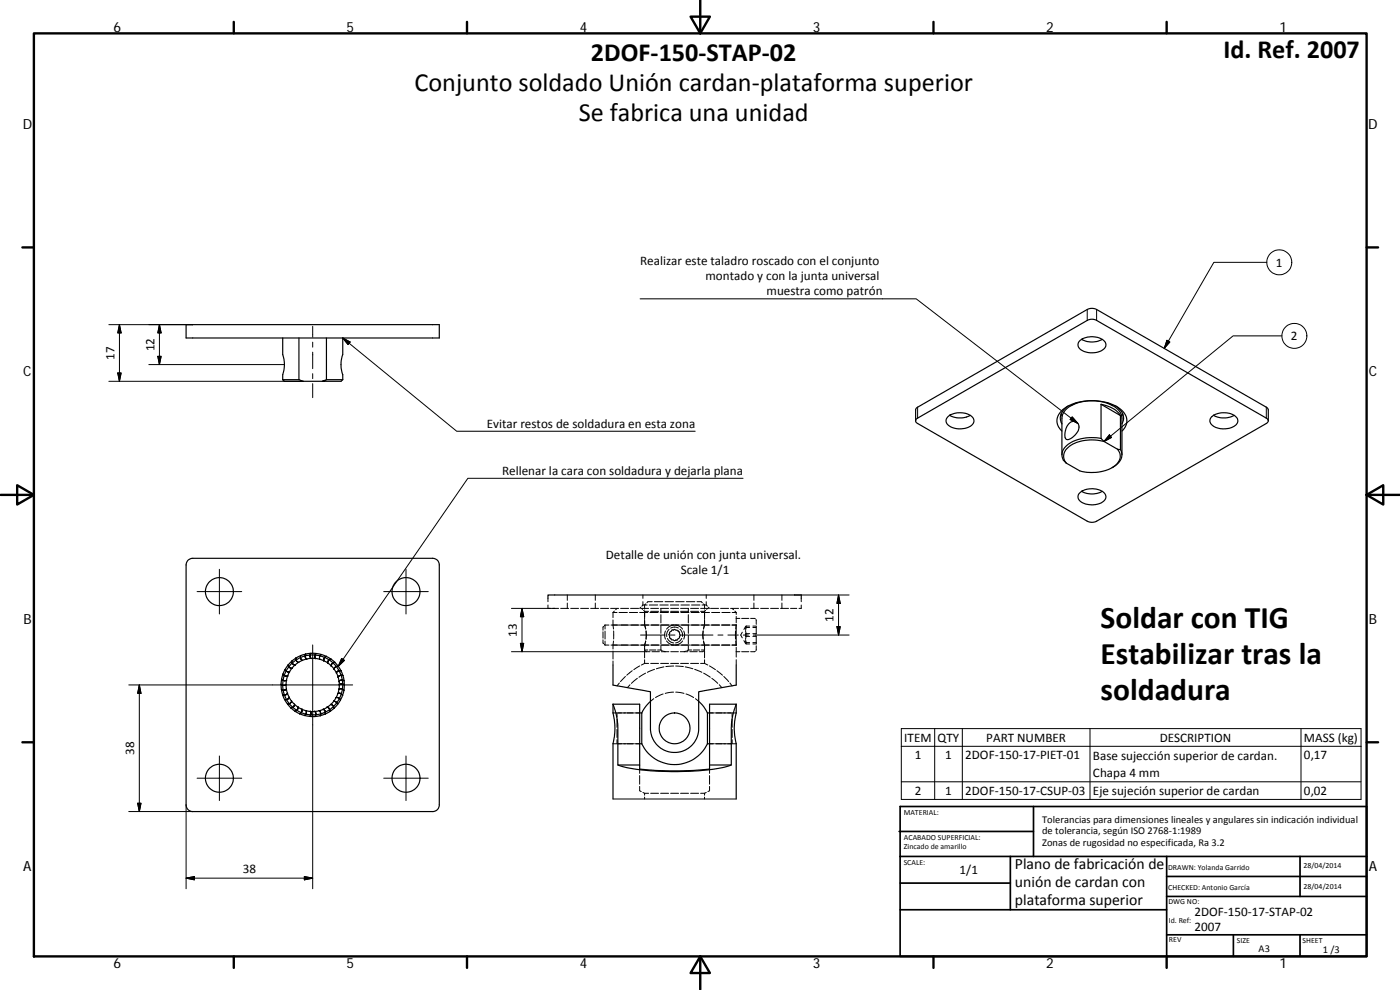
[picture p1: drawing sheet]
<svg xmlns="http://www.w3.org/2000/svg" width="420mm" height="297mm" viewBox="0 0 420 297" stroke-linecap="round" stroke-linejoin="round" font-family="sans-serif">
<g fill="none" stroke="#000" stroke-width=".36">
<path d="M55.8 97.4h76v4h-76zM84.8 101.4l.2 5.3a9.2 9.2 0 0 1-.2 5.7v1.5M84.8 113.9l.6 .5h5.6M84.8 113.9h4.9M89.7 101.4v12.5M89.7 113.9l1.3 .5M91 114.4h5.7M98 101.4v12.5M98 113.9l-1.3 .5h5.7l.5-.5M98 113.9h4.9M102.9 101.4l-.1 5.2a8.9 8.9 0 0 0 .1 5.8v1.5M323.9 102.4a5.8 5.8 0 0 1 7.8 .2 1.96 1.96 0 0 1-1.6 2.8 5.7 5.7 0 0 1-6.4-1.3l-.2-.8z"/>
<path d="M324.6 101.8a6.5 6.5 0 0 0 6.2 0M274.8 126.3v-3.3l.4-.7 51.1-29.4a3.1 3.1 0 0 1 2.8 0l51.1 29.4 .4 .7v3.3M275 125.8l51.3-29.7a2.89 2.89 0 0 1 2.8 0l50.9 29.4a.84 .84 0 0 1 .6 .8 .84 .84 0 0 1-.6 .8l-50.9 29.3a3.1 3.1 0 0 1-2.8 0l-50.9-29.3-.6-.5zM284.5 125a5.9 5.9 0 0 1 7.6 .5 1.96 1.96 0 0 1-1.6 2.7 5.6 5.6 0 0 1-6.4-1.3l-.1-1.1zM285 124.6a6.5 6.5 0 0 0 6.2 0M318.4 124.2l.4 .6M318.7 129.3a4.1 4.1 0 0 1 .8-6.8 15.7 15.7 0 0 1 16.9 .4 4.1 4.1 0 0 1 .3 6.4M318.7 136.5v-11a5.5 5.5 0 0 1 4.5-4.6 13 13 0 0 1 12.5 2.1l.8 1.2 .2 1.3v11M320.6 121.8a3.9 3.9 0 0 0-1.9 5.4M320.7 127.1a1.78 1.78 0 0 1 2.6-.3 1.78 1.78 0 0 1 .2 2.6 4 4 0 0 1-3.5 2.4 4.2 4.2 0 0 1 .7-4.7zM323.4 120.8l-2.1 1M330.4 121.3v10.3"/>
<path d="M330.4 121.3l5.9 3.4M330.4 131.6l.9 .9M330.4 131.6a11.9 11.9 0 0 0-10.9 2.8 3.1 3.1 0 0 0 .5 4.6M330.4 121.3a8.3 8.3 0 0 1 5.9 3.4M331.3 132.5l4.1 2.3M331.3 132.5a12 12 0 0 0-11.1 2.1 3.1 3.1 0 0 0-.2 4.4M332 120.8l2.1 1M334.8 121.8a3.9 3.9 0 0 1 1.9 5.4M335.4 134.8a3.4 3.4 0 0 1-1.4 5.4 13.1 13.1 0 0 1-9.9 1.1l-4.1-2.3M335.4 134.8l.9 .1M336.3 124.7v10.2M336.3 134.9a3.8 3.8 0 0 1-2.2 5.2l-.4 .2"/>
<path d="M337 124.2l-.4 .6M363.5 125.2a5.8 5.8 0 0 1 7.8 .3 1.96 1.96 0 0 1-1.6 2.7 5.5 5.5 0 0 1-6.4-1.3l-.2-.5zM364.2 124.6a6.5 6.5 0 0 0 6.2 0M323.9 148.1a5.7 5.7 0 0 1 7.8 .2 1.97 1.97 0 0 1-1.6 2.7 5.7 5.7 0 0 1-6.4-1.3l-.2-.8zM324.6 147.4a6.5 6.5 0 0 0 6.2 0M56.5 168l1.3-.5h72a1.97 1.97 0 0 1 2 2v72a1.97 1.97 0 0 1-2 2h-72a1.97 1.97 0 0 1-2-2v-72l.2-.7zM164.5 179.5v-1h76v1M184 199.5v6l11.2 2v11a7.2 7.2 0 0 0 7.2 7.3 7.2 7.2 0 0 0 7.3-7.3v-11l11.2-2v-6M184 211.3v3a18.7 18.7 0 0 1 0 8.9v16.5M184 211.3h8v19.5a103.9 103.9 0 0 0 20.9 0v-19.5h8M184 211.3l.9 2.9 .5 2.9v12.4a63.4 63.4 0 0 0 20.1 2 46.1 46.1 0 0 0 14-2v-12.4l.6-3.2 .8-2.6M192 213.9h.6"/>
<path d="M192.6 213.9v9.3M195.2 210.4l-1.5 1.6-1.1 1.9M209.7 210.4l1.5 1.6 1.1 1.9M212.3 213.9v9.3M212.3 213.9h.6M220.9 211.3v2.8a18 18 0 0 0 0 9.1v16.5M185.4 229.5h6.6M192 223.2h.6M192.6 223.2a10.9 10.9 0 0 0 9.9 6.2 10.9 10.9 0 0 0 9.8-6.2M212.3 223.2h.6M212.9 229.5h6.6"/>
<circle cx="65.8" cy="177.5" r="4.2"/>
<circle cx="121.9" cy="177.5" r="4.2"/>
<circle cx="93.8" cy="205.5" r="9"/>
<circle cx="93.8" cy="205.5" r="9.5"/>
<circle cx="93.8" cy="205.5" r="8"/>
<circle cx="202.4" cy="218.5" r="4.6"/>
<circle cx="65.8" cy="233.5" r="4.2"/>
<circle cx="121.9" cy="233.5" r="4.2"/>
</g>
<g fill="none" stroke="#000" stroke-width=".3">
<path d="M380.2 78.7h-15.9l-14.9 25.8M32.7 97.4h25.1M35.8 97.4l.6 2.5h-1.1zM35.8 97.4v17M47.8 97.4l.6 2.5h-1zM47.8 97.4v12M93.8 97.9v3.3M192.1 89.7h82.9l48.5 37.3M326.3 92.9v3.2M329.1 92.9v3.2M32.7 114.4h58.3M35.3 111.9h1.1l-.6 2.5z"/>
<path d="M44.7 109.4h40.7M47.4 106.9h1l-.6 2.5zM93.8 102.7v1.5M93.8 105.7v4.9M93.8 112.1v1.5M93.8 115.1v4.2M102.9 101.4l2.2 1.2-.7 .8zM102.9 101.4l34.2 28h71.5M350.2 102.1l.9 .5-1.7 1.9zM384.7 100.8h-14.6l-38.8 31.7M275.4 122.2v3.3M321.8 125.1l1.7 1.9-2.3-1.1z"/>
<path d="M332.9 130.5l.7 .8-2.3 1.2zM380 122.2v3.3M223 143.5h-82.6l-38.9 56.4-.7 .1-.6 .8M59.1 177.5h13.4M65.8 170.8v13.4M115.2 177.5h13.3M121.8 170.8v13.4M164.5 179.5v1M170.3 178.5v1.6M178.7 178.5v1.6M192.9 178.5v1M212 178.5v1"/>
<path d="M226.3 178.5v1.6M234.7 178.5v1.6M238.5 178.5h16.3M240.5 179.5v1M251.7 178.5v12M251.7 178.5l.5 2.5h-1zM86.5 199.5l.3 .7 .9 .3M87.6 198.4l.3 .9 .7 .3M88.8 197.4l.2 1 .7 .4M90.2 196.7l.1 1 .5 .5M91.7 196.2l-.1 1 .5 .6M93.3 196l-.3 .7 .4 .9-.4-.9z"/>
<path d="M93.8 193.5v73.2M94.9 196l-.4 .7 .2 .9M96.4 196.4l-.5 .5 .1 1M97.9 196.9l-.6 .5-.1 .9M99.3 197.7l-.7 .4-.3 .9M100.5 198.7l-.7 .3-.4 .8M102.5 197.6l.9 .5-1.9 1.8zM153.5 195.5h40.4M153.5 182.5h14.1M156.2 193h1l-.5 2.5zM156.7 182.5v13M156.7 182.5l.5 2.5h-1z"/>
<path d="M164.5 181.5v1h.6M165.8 182.5h.7M168.3 182.5h2.4M170.3 180.9v1.6M171.3 182.5h2.3M174.3 182.5h2.3M177.3 182.5h2.4M178.7 180.9v1.6M180.2 182.5h2.5M181 189.6v1.9M181 192v.9l.2 .2M181.2 188l-.2 .2v.9"/>
<path d="M181.4 193.3l.2 .2M181.6 187.5h1.2M181.6 193.5h1.2M181.6 192.3v1.2M181.6 189.4v2.3M181.6 187.5v1.2M181.6 187.5l-.2 .2M183.2 182.5h2.5M183.4 187.5h2.4M183.4 193.5h2.4M184 186l.1 2.7M184 183.8v1.5"/>
<path d="M184 195.3v2.4M184 198.3v1.2M184 183.8h1.2M184.1 192.3l-.1 2.4M184.2 189.3v2.4M184.4 183.3l-.4 .5M185.2 182.5l-.4 .4M185.8 183.8h.1M185.8 183.8h2.5M185.9 187.5h2.9M185.9 193.5h2.9M186.3 182.5h2.4"/>
<path d="M188.9 183.8h2.5M189 187.5h2.8M189 193.5h2.8M189.2 182.5h2.5M192 183.8h2.4M192 199.8l-1.8 1.1M192.2 187.5h2.6M192.2 193.5h2.6M192.2 190.5h7.4M192.3 182.5h2.4M192.3 182.2l-.3 .3M192.5 182.5l.4 .3"/>
<path d="M192.9 180.5v1M192.9 181.5h1.3M192.9 181.5l-.3 .4M193.2 183.1l.3 .3h1.2M193.5 195l.1 .2M193.5 195h.9M193.5 199.1l-1 .4M193.5 185.9v1.6l.3 1.2M193.5 183.3v2.4M193.5 195.2v2.2M193.5 198v1.1M193.5 199.1h1.2"/>
<path d="M193.8 192.3l-.3 1.2v1.5M193.8 181.2l-.3 .3v1.3M193.8 195.4l.1 .1M193.9 189.3v2.5zM193.9 195.5h1.2M194.8 181.5h2.6M194.9 195h2M195.1 183.8h2.4M195.3 187.5h2.6M195.3 193.5h2.6M195.3 182.5h2.3M195.3 183.4h2.3"/>
<path d="M195.3 199.1h2.3M195.7 195.5h2.2M195.7 180.5h-1.3l-.3 .4M196.4 180.5h2.5M197.3 195h1M198 181.5h2.5M198.1 183.8h2.5M198.3 187.5h2.6M198.3 193.5h2.6M198.3 182.5h2.3M198.3 183.4h2.3M198.3 199.1h2.3"/>
<path d="M198.3 195l.4 .2M198.3 182.5v1.3M198.3 184.4v2.5M198.3 187.5v2.5M198.3 190.7v2.5M198.3 193.8v1.2M198.5 195.5h1.1M199.1 195.4l.5 .1M199.6 180.5h2.5M199.6 195.5h1.1M199.7 189.3l-.2 1.2 .2 1.3M200 192.3l.1 .1a2.79 2.79 0 0 0 2.1 1.1"/>
<path d="M200.3 191.6a2.36 2.36 0 0 0 1.9 1.3M200.8 188.8a2.4 2.4 0 0 0-.7 2.2M200.9 190.8v.6l.6 .3M201.1 189.9l-.4 .5 .3 .5M201.1 190.5h1.5M201.2 181.5h2.5M201.2 191.4l.3 .6h.5M201.2 183.8h2.5M201.3 187.5h2.6M201.3 193.5h2.6M201.3 182.5h2.4M201.3 183.4h2.4"/>
<path d="M201.3 199.1h2.4M201.3 195.5h2.3M201.4 189.4l-.5 .3v.6M201.9 189.1l.5-.3 .5 .3M202.2 187.5l-1.2 .4-1 .9M202.2 199.8l-2.4 .2M202.3 189h-.1a.51 .51 0 0 0-.8 .4M202.8 187.5l1.3 .5 .8 .8M202.8 199.8l2.3 .2M202.8 180.5h2.5M202.9 189.1h.5l.3 .5M203 192l-.5 .3-.5-.3"/>
<path d="M203.4 189.4l.6 .3v.5M203.5 191.6l-.3 .5h-.6M203.6 188.4a2.39 2.39 0 0 0-2.3 .1M203.9 190.2l.1 .1a.51 .51 0 0 1-.2 .9M204 190.8v.6l-.5 .3M204.1 188.8a2.41 2.41 0 0 1 .7 2.2M204.1 190.5h9.9M204.2 195.5h1.1M204.2 187.5h2.8M204.2 193.5h2.8M204.2 182.5h2.4M204.2 183.4h2.4"/>
<path d="M204.2 199.1h2.4M204.3 183.8h2.5M204.4 181.5h2.5M204.6 191.5a2.45 2.45 0 0 1-1.8 1.4M204.9 192.3l-.1 .1a2.8 2.8 0 0 1-2 1.1M205.2 189.3v.1a3 3 0 0 1 0 2.4M205.3 195.5h1.1M205.7 195.4l-.4 .1M206 180.5h2.5M206.6 195h1M206.6 195l-.4 .2M206.6 182.5v1.3"/>
<path d="M206.6 184.4v2.5M206.6 187.5v2.5M206.6 190.7v2.5M206.6 193.8v1.2M207 195.5h2.3M207.3 187.5h2.7M207.3 193.5h2.7M207.3 182.5h2.4M207.3 183.4h2.4M207.3 199.1h2.4M207.4 183.8h2.5M207.5 181.5h2.5"/>
<path d="M208 195h2M209.2 180.5h1.2l.4 .4M210.3 187.5h2.7M210.3 193.5h2.7M210.3 182.5h2.4M210.3 199.1h1.1M210.5 195h.9M210.5 183.8h2.4M210.7 181.5a1.59 1.59 0 0 1 1.6 .4M211 189.3v2.5zM211.1 181.2l.3 .3v1.3M211.1 195.4l-1.3 .1"/>
<path d="M211.1 192.3l.3 1.2v1.5M211.4 195l-.1 .2M211.4 185.9v1.7l-.3 1.1M211.4 183.3v2.4M211.4 195.2v2.2M211.4 198v1.1M211.4 199.1l1 .4M211.8 183.1l-.4 .3h-1.1M212 180.5v1M212.4 182.5l-.3 .3M212.6 182.2l.3 .3M212.9 199.8l1.8 1.1"/>
<path d="M213.2 182.5h2.5M213.3 187.5h2.7M213.3 193.5h2.7M213.6 183.8h2.4M215.5 190.5h1.5M216.2 182.5h2.5M216.5 187.5h2.6M216.5 193.5h2.6M216.6 183.8h2.5M218.4 190.5h3.2M219.3 182.5h2.4M219.7 182.5l.4 .4"/>
<path d="M219.7 183.8h1.2M220.5 183.3l.4 .5M220.7 189.3v2.4M220.8 192.3l.1 1.2M220.8 193.5l.1 .1M220.9 187.5h-.1M220.9 195.5h1.1M220.9 185.5h1.1M220.9 187.5h.1M220.9 183.8v.6M220.9 185v.5M220.9 193.6h.1"/>
<path d="M220.9 195.5v1.6M220.9 197.9v1.6M220.9 187.5l-.1 1.2M220.9 187.5h-1.2M220.9 193.5h-1.2M220.9 194.2v1.3M220.9 190.9v2.6M220.9 187.5v2.7M220.9 185.5v1.4M222.3 182.5h2.4M222.6 195.5h2.1M222.6 185.5h2.1"/>
<path d="M222.8 189.7l-.5 .8 .5 .9M223.1 190.5h1.5M223.3 192.2l.4 .9M223.7 188l-.4 .8M223.8 189.4l.2 .7M223.8 191.9l.2 .9M223.8 190.1l.2 .8M223.8 192.5l.2 .7h1M223.8 193.1l.2 .1M223.8 188.2l.2 .1M224 188.3l-.2 .9M224 187.9l-.2 .1"/>
<path d="M224 190.9l-.2 .8M224 188.3h1M224 190.9h1M224 187.9h1M224 190.1h1M224 192.8h1M224 192.8l-.2 .1M224 187.9l-.2 .7M224 190.1l-.2 .9M225.3 185.5l1.4 .1M225.3 182.5h2.4M225.9 187.9h1.1v2.3"/>
<path d="M225.9 188.3h1.1M225.9 190.9h1.1M225.9 190.1h1.1M225.9 192.8h1.1M226.3 180.9v1.6M226.7 195.5h-1.4M226.9 185.8l.1 1.5M227 193.8l-.1 1.4M227 190.8v2.4h-1.1M228.3 182.5h2.3M231.3 182.5h2.3M234.3 182.5h2.4"/>
<path d="M234.7 180.9v1.6M237.2 182.5h1.9M240.5 181.5v1h-.7M251.2 188h1l-.5 2.5zM254.8 190.5h-28.7M38.6 205.5h67.2M41.8 205.5v38M41.8 205.5l.5 2.5h-1zM84.3 205.3l.7 .4 .9-.3-.9 .3zM84.5 203.8l.8 .4 .7-.1M84.9 202.2l.8 .7 .7-.1M85.6 200.8l.4 .6 .9 .2"/>
<path d="M86 206.7l-.9 .4-.7-.2M86.3 208l-.5 .5-1-.1M86.8 209.2l-.4 .6-1 .1M87.5 210.3l-.5 .8-.7 .1M88.4 211.3l-.2 .7-.9 .4M89.4 212.1l-.1 .7-.7 .6M90.6 212.7v.8l-.7 .7M91.9 213.2v.9l-.5 .6M93.1 213.4l.2 .9-.3 .7M94.5 213.4l.3 .9-.3 .7 .3-.7zM95.8 213.2l.5 .8-.2 .8M97 212.8l.6 .7v.7"/>
<path d="M98.2 212.2l.6 .4 .2 .9M99.2 211.3l.8 .6 .2 .6M100.1 210.4l.7 .2 .5 .8M100.8 209.3l1 .2 .4 .6M101.4 208.1l.7-.1 .7 .6M101.7 206.8l.9-.1 .6 .4M101.8 205.5l.7-.3 .8 .3M102.4 201.3l-1 .1-.5 .5M102.9 202.7l-.7-.1-.8 .5M103.3 204.3l-.7-.3-.9 .4M184 213.9h1M185.2 218.8v2.5"/>
<path d="M185.2 215.8v2.4M185.9 204.9l-.7 .9M187.7 203l-1.5 1.5M189.1 205.4l-.8 .9M189.7 201.2l-1.6 1.4M190.4 213.9h-5.2v1.3M190.6 213.9h1.4M191.3 203.5l-1.8 1.5M193.7 202l-1.9 1.2M196.2 209.6l-1 .8M196.4 200.8l-2.1 .9M199 208.2l-2.3 1.1"/>
<path d="M199.3 200.1l-2.3 .6M202.2 207.7l-2.6 .3M202.8 207.7l2.5 .3M205.6 200.1l2.4 .6M205.9 208.2l2.3 1.1M208.5 200.8l2.1 .9M208.7 209.6l1 .8M211.2 202l2 1.2M212.9 213.9h1.4M213.6 203.5l1.8 1.5M214.6 213.9h5.1v1.3M215.1 201.2l1.7 1.4"/>
<path d="M215.8 205.4l.8 .9M217.2 203l1.5 1.5M219 204.9l.7 .9M219.7 218.8v2.5M219.7 215.8v2.4M219.9 213.9h1M270.5 218.6h138v21.3h-138zM280.5 218.6v21.3M288.8 218.6v21.3M327.1 218.6v21.3M390.5 218.6v21.3M59.1 233.5h13.4"/>
<path d="M65.8 226.8v13.4M115.2 233.5h13.3M121.8 226.8v13.4M184 239.7h36.9M184 223.2h1M185.2 221.9v1.3h5.2M190.6 223.2h1.4M192 236a1.19 1.19 0 0 0 .4 1.5M192 232.7v2.6M192 230.8v1.3M192.9 237.8l.6 .2M193.5 238h1.2"/>
<path d="M193.5 238v.6M193.5 239.2v.5M195.3 238h2.3M198.3 238h2.3M201.3 238h2.4M204.2 238h2.4M207.3 238h2.4M210.3 238h1.1M211.4 238v.6M211.4 239.2v.5M212 237.8l-.6 .2M212.9 223.2h1.4"/>
<path d="M212.9 236a1.17 1.17 0 0 1-.4 1.5M212.9 232.7v2.6M212.9 230.8v1.3M219.7 221.9v1.3h-5.1M219.9 223.2h1M270.5 223.9h138M270.5 234.6h138M38.6 243.5h19.2M41.3 241h1l-.5 2.5zM55.8 241.5v25.2M55.8 263.5l2.5-.5v1zM55.8 263.5h38"/>
<path d="M91.3 263l2.5 .5-2.5 .5z"/>
<circle cx="383.9" cy="78.7" r="3.8"/>
<circle cx="388.5" cy="100.8" r="3.8"/>
</g>
<g fill="none" stroke="#000" stroke-width=".71">
<path d="M10.2 10h399.9v277h-399.9zM70.2 6.6v3.4M140.2 6.6v3.4M207.3 5h5.8l-2.9 5zM210.2 0v10M280.2 6.6v3.4M350.1 6.6v3.4M6.7 74.2h3.5M410.1 74.2h3.5M.2 148.5h10M5.2 145.6l5 2.9-5 2.9zM410.1 148.5l5-2.9v5.8z"/>
<path d="M410.1 148.5h10M6.7 222.7h3.5M410.1 222.7h3.5M70.2 287v3.4M140.2 287v3.4M210.2 287l2.9 5h-5.8zM210.2 287v10M280.2 287v3.4M350.1 287v3.4"/>
</g>
<g fill="none" stroke="#000" stroke-width=".51">
<path d="M269.8 249.5h40.4M270.1 242h140v45h-140zM270.1 257h140M303.2 257v16M310.2 242v15M350.1 257v30M390.2 257v12M270.1 265h33.1M270.1 273h80M350.1 269h60M350.1 263h60M350.1 280.5h60"/>
<path d="M370.2 280.5v6.5M390.2 280.5v6.5"/>
</g>
<g fill="#000" stroke="#000" stroke-width=".3">
<path d="M35.8 97.4l.6 2.5h-1.1zM47.8 97.4l.6 2.5h-1zM35.3 111.9h1.1l-.6 2.5zM47.4 106.9h1l-.6 2.5zM102.9 101.4l2.2 1.2-.7 .8zM350.2 102.1l.9 .5-1.7 1.9zM321.8 125.1l1.7 1.9-2.3-1.1zM332.9 130.5l.7 .8-2.3 1.2zM102.5 197.6l.9 .5-1.9 1.8zM156.2 193h1l-.5 2.5zM156.7 182.5l.5 2.5h-1zM251.2 188h1l-.5 2.5z"/>
<path d="M251.7 178.5l.5 2.5h-1zM41.8 205.5l.5 2.5h-1zM41.3 241h1l-.5 2.5zM55.8 263.5l2.5-.5v1zM91.3 263l2.5 .5-2.5 .5z"/>
</g>
<g font-size="9.4">
<text x="330.3" y="188.4">Soldar con TIG</text>
<text x="330.3" y="199.2">Estabilizar tras la</text>
<text x="330.3" y="210">soldadura</text>
</g>
<g font-size="7.9">
<text x="367.2" y="17.4">Id. Ref. 2007</text>
<text x="177.4" y="18.3">2DOF‐150‐STAP‐02</text>
<text x="124.4" y="27.3">Conjunto soldado Unión cardan‐plataforma superior</text>
<text x="173.7" y="36.3">Se fabrica una unidad</text>
</g>
<g font-size="4.7">
<text x="304.6" y="260.8">Plano de fabricación de</text>
<text x="304.6" y="266.2">unión de cardan con</text>
<text x="304.6" y="271.6">plataforma superior</text>
</g>
<g font-size="4.2">
<text x="34" y="9.6">6</text>
<text x="104" y="9.6">5</text>
<text x="174" y="9.6">4</text>
<text x="244" y="9.6">3</text>
<text x="314" y="9.6">2</text>
<text x="384" y="9.6">1</text>
<text x="6.8" y="38.7">D</text>
<text x="410.6" y="38.7">D</text>
<text x="7" y="112.9">C</text>
<text x="410.8" y="112.9">C</text>
<text x="7" y="187.1">B</text>
<text x="410.8" y="187.1">B</text>
<text x="7" y="261.3">A</text>
<text x="410.8" y="261.3">A</text>
<text x="34" y="290.4">6</text>
<text x="104" y="290.4">5</text>
<text x="174" y="290.4">4</text>
<text x="244" y="290.4">3</text>
<text x="314" y="290.4">2</text>
<text x="384" y="290.4">1</text>
</g>
<g font-size="3.9">
<text x="192.1" y="79.6">Realizar este taladro roscado con el conjunto</text>
<text x="382.9" y="80">1</text>
<text x="211.7" y="84.1">montado y con la junta universal</text>
<text x="230" y="88.6">muestra como patrón</text>
<text x="34.3" y="107.9" transform="rotate(-90 34.3 107.9)">17</text>
<text x="46.3" y="105.4" transform="rotate(-90 46.3 105.4)">12</text>
<text x="387.4" y="102">2</text>
<text x="146.1" y="128.3">Evitar restos de soldadura en esta zona</text>
<text x="150.7" y="142.4">Rellenar la cara con soldadura y dejarla plana</text>
<text x="181.9" y="167.9">Detalle de unión con junta universal.</text>
<text x="204.3" y="172.4">Scale 1/1</text>
<text x="155.1" y="191" transform="rotate(-90 155.1 191)">13</text>
<text x="250.1" y="186.5" transform="rotate(-90 250.1 186.5)">12</text>
<text x="40.3" y="226.5" transform="rotate(-90 40.3 226.5)">38</text>
<text x="271.4" y="222.5">ITEM</text>
<text x="274.5" y="227.8">1</text>
<text x="281.4" y="222.5">QTY</text>
<text x="283.7" y="227.8">1</text>
<text x="289.7" y="227.8">2DOF‐150‐17‐PIET‐01</text>
<text x="296" y="222.5">PART NUMBER</text>
<text x="328" y="227.9">Base sujección superior de cardan.</text>
<text x="348" y="222.5">DESCRIPTION</text>
<text x="391.3" y="222.6">MASS (kg)</text>
<text x="391.3" y="227.8">0,17</text>
<text x="328" y="233.2">Chapa 4 mm</text>
<text x="274.5" y="238.5">2</text>
<text x="283.7" y="238.4">1</text>
<text x="289.7" y="238.5">2DOF‐150‐17‐CSUP‐03</text>
<text x="328" y="238.5">Eje sujeción superior de cardan</text>
<text x="391.3" y="238.5">0,02</text>
<text x="72.9" y="261.9">38</text>
<text x="288" y="262.1">1/1</text>
<text x="358.5" y="274.9">2DOF‐150‐17‐STAP‐02</text>
<text x="358.5" y="279.4">2007</text>
</g>
<g font-size="3.1">
<text x="312.8" y="246.8">Tolerancias para dimensiones lineales y angulares sin indicación individual</text>
<text x="312.8" y="250.4">de tolerancia, según ISO 2768‐1:1989</text>
<text x="312.8" y="254">Zonas de rugosidad no especificada, Ra 3.2</text>
<text x="377.7" y="285.6">A3</text>
<text x="397" y="285.8">1 /3</text>
</g>
<g font-size="2.4">
<text x="271.2" y="244.4">MATERIAL:</text>
<text x="271.3" y="251.9">ACABADO SUPERFICIAL:</text>
<text x="271.3" y="254.6">Zincado de amarillo</text>
<text x="271.2" y="259.7">SCALE:</text>
<text x="350.6" y="260.9">DRAWN: Yolanda Garrido</text>
<text x="391.2" y="260.6">28/04/2014</text>
<text x="350.6" y="267">CHECKED: Antonio García</text>
<text x="391.2" y="266.6">28/04/2014</text>
<text x="350.6" y="271.4">DWG NO:</text>
<text x="350.8" y="276.8">Id. Ref:</text>
<text x="350.8" y="282.8">REV</text>
<text x="371.2" y="282.9">SIZE</text>
<text x="390.9" y="282.9">SHEET</text>
</g>
</svg>
